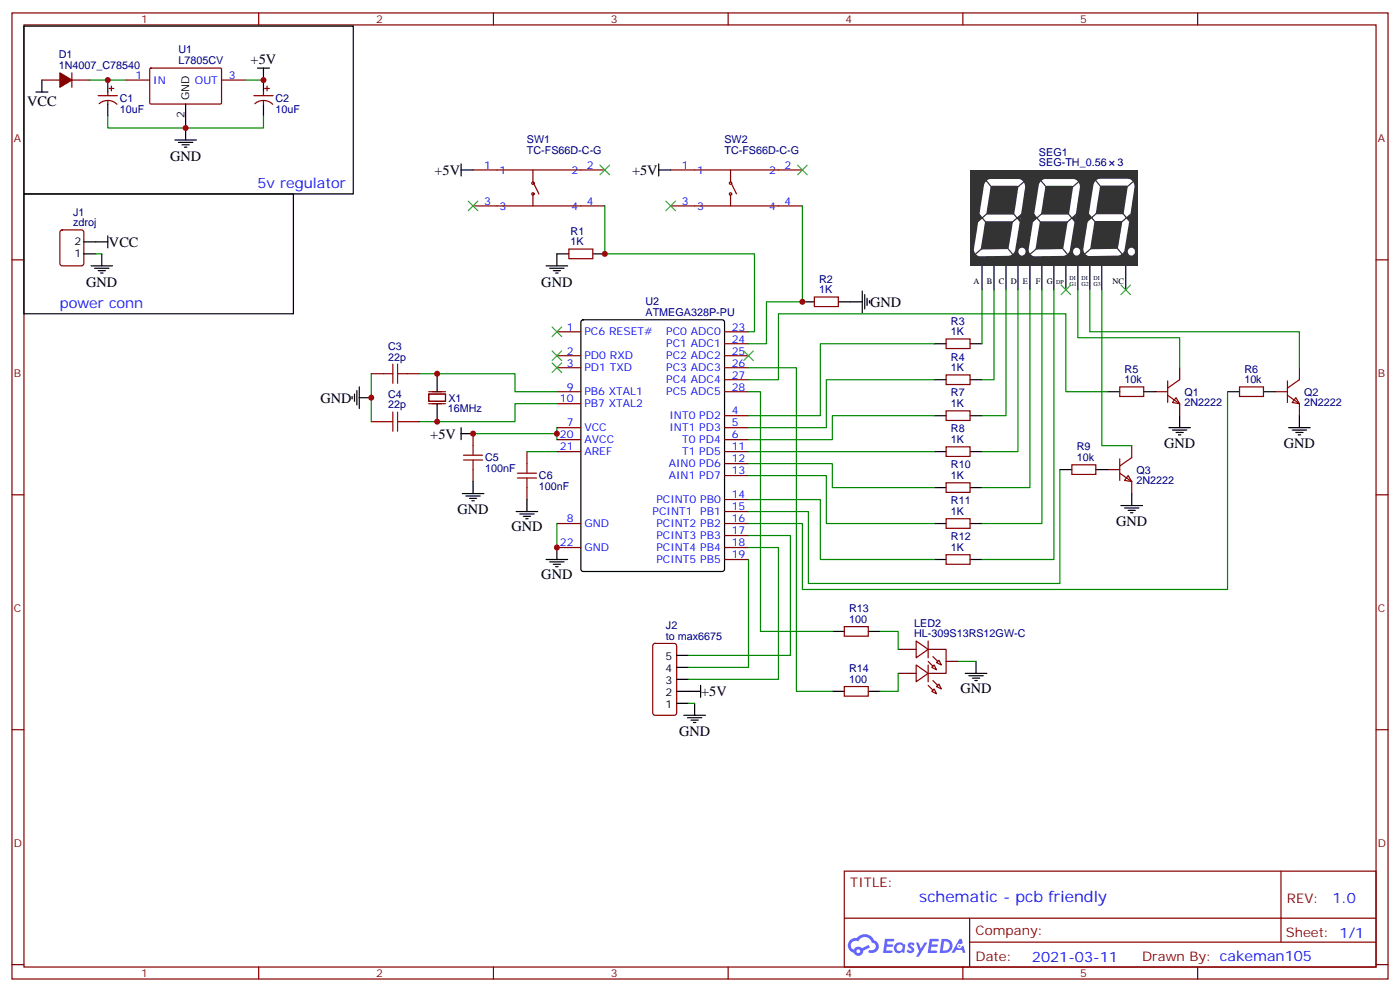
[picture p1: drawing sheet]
<svg xmlns="http://www.w3.org/2000/svg" width="412mm" height="292mm" viewBox="0 0 412 292" stroke-linecap="round" stroke-linejoin="round" font-family="sans-serif">
<g fill="none" stroke="#870000" stroke-width=".35">
<path d="M3.5 3.8h405.4v284.3h-405.4zM7.1 7.3h398.2v277.3h-398.2zM76.2 3.8v3.5M145.3 3.8v3.5M214.5 3.8v3.5M283.6 3.8v3.5M352.8 3.8v3.5M3.5 76.5h3.6M405.3 76.5h3.6M3.5 145.6h3.6M405.3 145.6h3.6M3.5 214.8h3.6"/>
<path d="M405.3 214.8h3.6M248.7 256.4h156.6v28.2h-156.6zM377.3 256.4v20.9M248.7 270.2h156.5M285.6 277.3h119.6M285.6 270.2v14.2M3.5 283.9h3.6M76.2 284.6v3.5M145.3 284.6v3.5M214.5 284.6v3.5M283.6 284.6v3.5M352.8 284.6v3.5"/>
<path d="M405.3 283.9h3.6"/>
</g>
<g fill="#5487ff">
<path d="M267.7 277.6a1.22 1.22 0 0 1 1.7 .2l-.4 .6a.47 .47 0 0 0-.3-.4 .47 .47 0 0 0-.5 .2l.1 .2a1.14 1.14 0 0 1 .8 1.8 1.14 1.14 0 0 1-1.9 0l-.2-.2 .5-.6 .7 .5a.29 .29 0 0 0 .3-.3 .29 .29 0 0 0-.2-.3 1.04 1.04 0 0 1-.6-1.7z"/>
<path d="M260.7 276.3h2.4l.3 .2-.2 .5-1.8 .1-.1 .8h1.5l.3 .4-.3 .4h-1.6l-.2 1.1h1.7l.2 .3-.2 .3-2.6 .1z"/>
<path d="M273.8 276.3h2.4l.3 .2-.1 .5-1.8 .1-.2 .8h1.6l.3 .4-.4 .4h-1.6l-.1 1.1h1.7l.2 .3-.2 .3-2.6 .1z"/>
<path d="M282.6 276.3h.7l.3 1.3-.6 .3a.69 .69 0 0 0-1 .3 .69 .69 0 0 0 .4 .9 .69 .69 0 0 0 .9-.6l.5-.2 .6 2.2h-.8l-.2-.9h-1.8l-.5 .9h-.8z"/>
<path d="M269.8 277.4h.8l.6 1.8 1.1-1.8h.9l-2.6 4.2h-.8l.9-1.5z"/>
<path d="M277.4 276.3l-.6 4.2h1.3a2.11 2.11 0 0 0 2.5-2.1 2.11 2.11 0 0 0-2.5-2.1zM278.1 277.1a1.39 1.39 0 0 1 1.7 1.4 1.39 1.39 0 0 1-1.8 1.3h-.3z"/>
<path d="M263.7 277.9a1.54 1.54 0 0 0-.1 2.2 1.54 1.54 0 0 0 2.2 .1l.6 .3 .3-2.3-.2-.3h-.4a1.49 1.49 0 0 0-2.4 0zM264 278.9a.94 .94 0 0 1 1.8 0 .94 .94 0 0 1-1.8 0z"/>
<path d="M250.4 276.7a2.18 2.18 0 0 0 1.1 3.7 1.44 1.44 0 0 0 1.6 .9 1.44 1.44 0 0 0 1.2-1.4l2-1.1-.5-.7-1.9 1a1.47 1.47 0 0 0-2.4 .4 1.39 1.39 0 0 1-.7-1.9 1.39 1.39 0 0 1 2-.5 2.12 2.12 0 0 1 2.2-1.3 2.12 2.12 0 0 1 1.9 1.7 1.14 1.14 0 0 1 1.1 1.4 1.14 1.14 0 0 1-1.7 .7 .43 .43 0 0 0-.5 .4 .43 .43 0 0 0 .4 .5 1.98 1.98 0 0 0 2.5-1.2 1.98 1.98 0 0 0-1.2-2.6 3.1 3.1 0 0 0-5.3-.6l-.9 .1zM252.3 280a.55 .55 0 0 1 1.1 0 .55 .55 0 0 1-1.1 0z"/>
<circle cx="282.6" cy="278.4" r=".26"/>
</g>
<g fill="none" stroke="#000" stroke-width=".35">
<path d="M289.3 78.2v7.1M292.8 78.2v7.1M296.3 78.2v7.1M299.9 78.2v7.1M303.4 78.2v7.1M306.9 78.2v7.1M310.4 78.2v7.1M314 78.2v7.1M317.5 78.2v7.1M321 78.2v7.1M324.6 78.2v7.1M331.6 78.2v7.1"/>
<path d="M171.3 94.3l.5-.2h40.9l.7 .5v72.9l-.4 .6-41.2 .1-.6-.5-.1-72.9z"/>
</g>
<g fill="none" stroke="#870000" stroke-width=".35">
<path d="M164 97.6h7.1M213.4 97.6h7.1M164 104.7h7.1M164 108.2h7.1M164 115.3h7.1M164 118.8h7.1M213.4 104.7h7.1M213.4 108.2h7.1M213.4 115.3h7.1M213.4 101.2h7.1M213.4 111.8h7.1M164 125.9h7.1"/>
<path d="M164 129.4h7.1M164 132.9h7.1M213.4 122.3h7.1M213.4 125.9h7.1M213.4 129.4h7.1M213.4 132.9h7.1M213.4 136.5h7.1M213.4 140h7.1M164 154.1h7.1M213.4 154.1h7.1M213.4 147h7.1M213.4 150.6h7.1"/>
<path d="M213.4 157.6h7.1M164 161.1h7.1M213.4 161.1h7.1M213.4 164.7h7.1"/>
</g>
<path d="M285.8 50h49.3v28.2h-49.3z" fill="#333"/>
<path d="M299.6 64.1l-1.6 9.4-.4 .6-.6 .2-8.4 .1-.5-.3-.2-.6 3-18.9 .3-.6 .5-.3h8.4l.5 .3 .4 1-1.4 9.1h-10.3M315.7 64.1l-1.5 9.4-.5 .6-.5 .2-8.4 .1-.6-.3-.2-.6 3-18.9 .4-.6 .5-.3h8.3l.5 .3 .4 1-1.4 9.1h-10.3M331.8 64l-1.5 9.4-.5 .6-.6 .2-8.3 .2-.6-.4-.2-.6 3-18.9 .3-.6 .6-.3h8.3l.5 .3 .4 1.1-1.4 9.1h-10.3" fill="none" stroke="#fff" stroke-width="2"/>
<path d="M290 52.5l9.6 11.7-13 11.2M302.2 53l-12.9 11.1 9.8 11.7M306.1 52.5l9.6 11.7-13 11.3M318.3 53l-12.9 11.1 9.8 11.7M322.2 52.4l9.6 11.7-13 11.3M334.4 52.9l-12.9 11.2 9.8 11.6" fill="none" stroke="#333" stroke-width=".35"/>
<path d="M331.6 64.1l1.1 1.3 .4-2.7zM320.6 62.6l1.2 1.5-1.7 1.4zM315.5 64.2l1.1 1.3 .4-2.7zM304.5 62.7l1.2 1.5-1.7 1.4zM299.4 64.1l1.1 1.4 .4-2.7zM288.3 62.7l1.2 1.5-1.6 1.4z" fill="#333"/>
<g fill="#fff">
<circle cx="301" cy="74" r="1.12"/>
<circle cx="317.1" cy="74" r="1.12"/>
<circle cx="333.2" cy="74" r="1.12"/>
</g>
<g fill="none" stroke="#000" stroke-width=".35">
<path d="M7.1 7.7h97v49.4h-97zM10.6 27.1h3.5M12.3 23.6v3.5M31.7 23.6v3.5M31.7 30.6v3.5M54.7 30.6v10.6M75.8 20h3.6M77.6 20v7.1M77.6 30.6v3.5M7.1 57.1h79.3v35.3h-79.3zM51.5 41.2h6.4M52.6 41.9h4.2"/>
<path d="M53.6 42.6h2.1M54.3 43.3h.7M135.8 48.3v3.5M135.8 50h3.5M194 50h3.6M194 48.3v3.5M24.7 74.7h3.5M24.7 71.2h7M26.8 78.2h6.4M27.9 79h4.2M28.9 79.7h2.1M30 74.7v3.5"/>
<path d="M31.7 69.4v3.6M160.9 78.2h6.3M161.9 79h4.3M163 79.7h2.1M167.6 74.7h-3.6v3.5M174.6 74.7h3.6M29.6 80.4h.7M163.7 80.4h.7M236.4 88.8h3.5M246.9 88.8h7.1M254 85.7v6.3M254.7 86.7v4.2"/>
<path d="M255.4 87.8v2.1M256.1 88.5v.7M103.7 116.7v.7M104.4 116v2.1M105.1 114.9v4.3M105.8 117.1h3.6M105.8 113.9v6.3M128.8 110v5.3M128.8 118.8v5.3M275.2 101.2h3.5M275.2 111.8h3.5M285.8 101.2h3.5"/>
<path d="M285.8 111.8h3.5M326.3 115.3h3.5M336.9 115.3h3.5M361.6 115.3h3.5M372.2 115.3h3.5M135.8 127.6h3.5M135.8 125.9v3.5M275.2 122.3h3.5M275.2 132.9h3.5M285.8 122.3h3.5M285.8 132.9h3.5M312.2 138.2h3.5"/>
<path d="M322.8 138.2h3.5M344.3 125.9h6.4M345.4 126.6h4.2M346.4 127.3h2.1M347.1 128h.7M347.5 122.3v3.6M379.6 125.9h6.3M380.6 126.6h4.3M381.7 127.3h2.1M382.4 128h.7M382.8 122.3v3.6M136.2 145.3h6.3"/>
<path d="M137.2 146h4.3M138.3 146.7h2.1M139 147.4h.7M139.3 141.7v3.6M152 150.6h6.4M153.1 151.3h4.2M154.2 152h2.1M154.9 152.7h.7M155.2 147v3.6M275.2 143.5h3.5M275.2 154.1h3.5M285.8 143.5h3.5"/>
<path d="M285.8 154.1h3.5M330.2 148.8h6.3M331.3 149.5h4.2M332.3 150.2h2.1M333 150.9h.7M333.4 145.3v3.5M160.9 164.7h6.3M161.9 165.4h4.3M163 166.1h2.1M163.7 166.8h.7M164 161.1v3.6M275.2 164.7h3.5"/>
<path d="M285.8 164.7h3.5M199.3 200h3.5M199.3 196.4h3.5M199.3 192.9h3.5M245.2 185.8h3.5M255.8 185.8h3.5M284.3 198.2h6.4M285.4 198.9h4.2M286.5 199.6h2.1M287.5 194.7v3.5M199.3 207h3.5M199.3 203.5h7.1"/>
<path d="M201.4 210.5h6.4M202.5 211.2h4.2M203.6 211.9h2.1M204.3 212.7h.7M204.6 207v3.5M206.4 201.7v3.5M245.2 203.5h3.5M255.8 203.5h3.5M287.2 200.3h.7"/>
</g>
<g fill="none" stroke="#870000" stroke-width=".35">
<path d="M12.3 23.6h5.3M21.2 23.6h5.3M21.2 21.4v4.3M28.9 28.2h5.7M29.2 30.5a3.8 3.8 0 0 1 5.3 .2M31.7 27.1v1.1M31.7 29.6v1M32.1 26h1.4M32.8 25.3v1.4M37 23.6h7.1M44.2 20.2l.2-.2 20.7 .1 .2 .3-.1 10-.3 .2h-20.6l-.2-.3zM65.3 23.6h7"/>
<path d="M74.8 28.2h5.6M75.1 30.5a3.8 3.8 0 0 1 5.2 .2M77.6 27.1v1.1M77.6 29.6v1M78 26h1.4M78.7 25.3v1.4M139.3 50h38.9M157 50v3.6M157 57.4v3.2M157.3 54.3l1.4 2.8M197.6 50h38.8M215.2 50v3.6"/>
<path d="M215.2 57.4v3.2M215.5 54.3l1.5 2.8M17.9 67.9l.4-.2h5.7l.6 .4 .1 9.4-.5 .7h-5.9l-.6-.4-.1-9.4zM139.3 60.6h38.9M167.6 73.3h7v2.8h-7zM197.6 60.6h38.8M239.9 87.4h7v2.8h-7zM278.7 99.8h7.1v2.8h-7.1zM109.4 110h3.5M119.9 110h3.6M278.7 110.3h7.1v2.9h-7.1zM329.8 113.9h7.1v2.8h-7.1z"/>
<path d="M340.4 115.3h3.6M344 116.3l3.5 2.5v3.5M344 112.1v6.4M346.4 117.1l1.1 1.7-2.1-.3zM347.5 108.2v3.6l-3.5 2.4M365.1 113.9h7.1v2.8h-7.1zM375.7 115.3h3.5M379.2 116.3l3.6 2.5v3.5M379.2 112.1v6.4M381.7 117.1l1.1 1.7-2.2-.3zM382.8 108.2v3.6l-3.6 2.4M109.4 124.1h3.5"/>
<path d="M119.9 124.1h3.6M139.3 127.6v3.6M139.3 138.2v3.5M155.2 132.9v3.6M278.7 120.9h7.1v2.9h-7.1zM278.7 131.5h7.1v2.8h-7.1zM315.7 136.8h7.1v2.8h-7.1zM326.3 138.2h3.5M329.8 139.3l3.6 2.4v3.6M329.8 135v6.4M332.3 140l1.1 1.7-2.1-.3zM333.4 131.2v3.5l-3.6 2.5"/>
<path d="M155.2 143.5v3.5M278.7 142.1h7.1v2.8h-7.1zM278.7 152.7h7.1v2.8h-7.1zM278.7 163.3h7.1v2.8h-7.1zM192.5 189.6l.5-.2h5.6l.7 .4v20l-.4 .7h-5.9l-.7-.4v-20zM248.7 184.4h7.1v2.9h-7.1zM264.6 198.2h5.3M264.6 191.1h5.3M269.9 195.7l3.5 2.5-3.5 2.5zM269.9 188.7l3.5 2.4-3.5 2.5zM273.4 191.1h5.3v7.1h-5.3M273.4 188.7v4.9"/>
<path d="M273.4 195.7v5M275.2 195.7l.7 1.4-1.4-.7zM276.6 194.3l.7 1.4-1.4-.7zM278.7 194.7h3.5M248.7 202.1h7.1v2.8h-7.1zM274.5 203.5l.7-.7 .7 1.4zM276.6 201.4l.7 1.4-1.4-.7z"/>
<circle cx="157" cy="53.9" r=".35"/>
<circle cx="157" cy="57.1" r=".35"/>
<circle cx="215.2" cy="53.9" r=".35"/>
<circle cx="215.2" cy="57.1" r=".35"/>
</g>
<g fill="none" stroke="#008700" stroke-width=".35">
<path d="M26.5 23.6h10.5M31.7 34.1v3.6h45.9v-3.6M72.3 23.6h5.3M28.2 74.7h1.8M178.2 60.6v14.1h44v22.9h-1.7M236.4 60.6v28.2h-10.6v12.4h-5.3M289.3 85.3v15.9M292.8 85.3v26.5h-3.5M296.3 85.3v37h-7M299.9 85.3v47.6h-10.6M303.4 85.3v58.2h-14.1M306.9 85.3v68.8h-17.6"/>
<path d="M310.4 85.3v79.4h-21.1M317.5 85.3v14.1h30v8.8M321 85.3v12.3h61.8v10.6M324.6 85.3v45.9h8.8M109.4 110v14.1M123.5 110h28.2v5.3h12.3M164 118.8h-12.3v5.3h-28.2M220.5 111.8h8.8v-19.4h84.7v22.9h12.3M220.5 115.3h3.5v70.5h21.2M220.5 108.2h14.1v95.3h10.6M275.2 101.2h-33.5v21.1h-21.2M275.2 111.8h-31.8v14.1h-22.9"/>
<path d="M361.6 115.3v58.2h-125.2v-19.4h-15.9M139.3 127.6h24.7M155.2 132.9h8.8M164 125.9v3.5M220.5 136.5h24.7v7h30M220.5 140h22.9v14.1h31.8M220.5 132.9h54.7M275.2 122.3h-30v7.1h-24.7M312.2 138.2v33.5h-74.1v-21.1h-17.6M164 154.1v7M220.5 147h21.2v17.7h33.5M220.5 157.6h12.3v35.3h-30"/>
<path d="M220.5 161.1h8.8v38.9h-26.5M220.5 164.7v31.7h-17.7M259.3 185.8h5.3v5.3M264.6 198.2v5.3h-5.3M282.2 194.7h5.3M202.8 207h1.8"/>
</g>
<g fill="none" stroke="#3c3" stroke-width=".35">
<path d="M137.9 59.2l2.9 2.8M140.8 59.2l-2.9 2.8M176.7 48.6l2.9 2.8M179.6 48.6l-2.9 2.8M196.1 59.2l2.9 2.8M199 59.2l-2.9 2.8M234.9 48.6l2.9 2.8M237.8 48.6l-2.9 2.8M162.6 96.2l2.9 2.9M165.5 96.2l-2.9 2.9M312.6 83.9l2.8 2.8M315.4 83.9l-2.8 2.8"/>
<path d="M330.2 83.9l2.8 2.8M333 83.9l-2.8 2.8M162.6 106.8l2.9 2.8M162.6 103.3l2.9 2.8M165.5 106.8l-2.9 2.8M165.5 103.3l-2.9 2.8M219.1 103.3l2.8 2.8M221.9 103.3l-2.8 2.8"/>
</g>
<g fill="none" stroke="#a10000" stroke-width=".35">
<path d="M112.9 110h2.8M115.7 107.2v5.6M117.1 107.2v5.6M117.1 110h2.8M112.9 124.1h2.8M115.7 121.3v5.6M117.1 124.1h2.8M117.1 121.3v5.6M136.5 135.4h5.7M136.5 134h5.7M139.3 131.2v2.8M139.3 135.4v2.8"/>
<path d="M152.4 139.3h5.6M155.2 136.5v2.8M152.4 140.7h5.6M155.2 140.7v2.8"/>
</g>
<path d="M126.3 116h4.9v2.1h-4.9zM126.3 118.8h4.9M126.3 115.3h4.9" fill="none" stroke="#871200" stroke-width=".35"/>
<g fill="#870000" stroke="#870000" stroke-width=".35">
<path d="M17.6 21.4l3.6 2.2-3.6 2.1z"/>
<path d="M274.8 200.3l1.4 1.4z"/>
<path d="M273.4 201.7l1.4 1.4z"/>
<path d="M273.4 194.7l1.4 1.4z"/>
<path d="M274.8 193.3l1.4 1.4z"/>
</g>
<g fill="#c00">
<circle cx="164" cy="161.1" r=".88"/>
<circle cx="128.8" cy="110" r=".88"/>
<circle cx="128.8" cy="124.1" r=".88"/>
<circle cx="109.4" cy="117.1" r=".88"/>
<circle cx="164" cy="127.6" r=".88"/>
<circle cx="139.3" cy="127.6" r=".88"/>
<circle cx="236.4" cy="88.8" r=".88"/>
<circle cx="178.2" cy="74.7" r=".88"/>
<circle cx="54.7" cy="37.7" r=".88"/>
<circle cx="77.6" cy="23.6" r=".88"/>
<circle cx="31.8" cy="23.6" r=".88"/>
</g>
<text font-size="4.6" fill="#00f" x="270.8" y="265.4">schematic - pcb friendly</text>
<g font-size="4.2">
<text x="73.8" y="18.9">+5V</text>
<text x="8" y="31.1">VCC</text>
<text x="50.1" y="47.3">GND</text>
<text x="128" y="51.4">+5V</text>
<text x="186.2" y="51.4">+5V</text>
<text x="32.1" y="72.6">VCC</text>
<text x="25.4" y="84.3">GND</text>
<text x="159.5" y="84.3">GND</text>
<text x="256.3" y="90.3">GND</text>
<text x="94.4" y="118.5">GND</text>
<text x="126.7" y="129.1">+5V</text>
<text x="342.9" y="132">GND</text>
<text x="378.2" y="132">GND</text>
<text x="134.8" y="151.4">GND</text>
<text x="328.8" y="154.9">GND</text>
<text x="150.6" y="156.2">GND</text>
<text x="159.5" y="170.3">GND</text>
<text x="282.9" y="203.8">GND</text>
<text x="206.6" y="204.9">+5V</text>
<text x="200" y="216.6">GND</text>
</g>
<g font-size="4.2" fill="#00f">
<text x="75.8" y="55.3">5v regulator</text>
<text x="17.6" y="90.6">power conn</text>
<text x="392.5" y="265.7">1.0</text>
<text x="304" y="283">2021-03-11</text>
</g>
<g font-size="3.9" fill="#800">
<text x="250.5" y="261">TITLE:</text>
<text x="379.1" y="265.7">REV:</text>
<text x="287.4" y="275.2">Company:</text>
<text x="378.7" y="275.8">Sheet: 1/1</text>
<text x="287.4" y="282.9">Date:</text>
<text x="336.4" y="282.9">Drawn By: cakeman105</text>
</g>
<g font-size="3.2" fill="#800">
<text x="41.6" y="6.8">1</text>
<text x="110.8" y="6.8">2</text>
<text x="179.9" y="6.8">3</text>
<text x="249.1" y="6.8">4</text>
<text x="318.2" y="6.8">5</text>
<text x="4.1" y="41.9">A</text>
<text x="405.9" y="41.9">A</text>
<text x="4.1" y="111.1">B</text>
<text x="405.9" y="111.1">B</text>
<text x="4.1" y="180.2">C</text>
<text x="405.9" y="180.2">C</text>
<text x="4.1" y="249.3">D</text>
<text x="405.9" y="249.3">D</text>
<text x="41.6" y="287.6">1</text>
<text x="110.8" y="287.6">2</text>
<text x="179.9" y="287.6">3</text>
<text x="249.1" y="287.6">4</text>
<text x="318.2" y="287.6">5</text>
</g>
<g font-size="3.2" fill="#000080">
<text x="17.3" y="17.2">D1</text>
<text x="52.6" y="15.6">U1</text>
<text x="17.3" y="20.4">1N4007_C78540</text>
<text x="52.6" y="18.8">L7805CV</text>
<text x="35.3" y="33.2">10uF</text>
<text x="35.3" y="30">C1</text>
<text x="81.1" y="33.2">10uF</text>
<text x="81.1" y="30">C2</text>
<text x="155.2" y="45.3">TC-FS66D-C-G</text>
<text x="155.2" y="42.1">SW1</text>
<text x="213.4" y="45.3">TC-FS66D-C-G</text>
<text x="213.4" y="42.1">SW2</text>
<text x="306.1" y="45.8">SEG1</text>
<text x="306.1" y="49">SEG-TH_0.56</text>
<text x="329.2" y="49">3</text>
<text x="21.5" y="63.5">J1</text>
<text x="21.5" y="66.6">zdroj</text>
<text x="168.1" y="69.1">R1</text>
<text x="168.1" y="72.2">1K</text>
<text x="241.3" y="83.2">R2</text>
<text x="190.2" y="89.9">U2</text>
<text x="241.3" y="86.4">1K</text>
<text x="190.2" y="93.1">ATMEGA328P-PU</text>
<text x="280.1" y="95.5">R3</text>
<text x="280.1" y="98.7">1K</text>
<text x="114.3" y="106.1">22p</text>
<text x="114.3" y="102.9">C3</text>
<text x="280.1" y="106.1">R4</text>
<text x="280.1" y="109.3">1K</text>
<text x="331.3" y="112.8">10k</text>
<text x="331.3" y="109.6">R5</text>
<text x="366.5" y="112.8">10k</text>
<text x="366.5" y="109.6">R6</text>
<text x="114.3" y="117">C4</text>
<text x="132.1" y="118.2">X1</text>
<text x="280.1" y="119.9">1K</text>
<text x="280.1" y="116.7">R7</text>
<text x="348.9" y="119.6">2N2222</text>
<text x="348.9" y="116.4">Q1</text>
<text x="384.2" y="119.6">2N2222</text>
<text x="384.2" y="116.4">Q2</text>
<text x="114.3" y="120.2">22p</text>
<text x="131.9" y="121.4">16MHz</text>
<text x="280.1" y="130.5">1K</text>
<text x="280.1" y="127.3">R8</text>
<text x="142.9" y="135.8">C5</text>
<text x="280.1" y="137.9">R10</text>
<text x="317.2" y="135.7">10k</text>
<text x="317.2" y="132.6">R9</text>
<text x="142.9" y="139">100nF</text>
<text x="158.7" y="141.1">C6</text>
<text x="280.1" y="141">1K</text>
<text x="334.8" y="142.5">2N2222</text>
<text x="334.8" y="139.4">Q3</text>
<text x="158.7" y="144.3">100nF</text>
<text x="280.1" y="148.4">R11</text>
<text x="280.1" y="151.6">1K</text>
<text x="280.1" y="159">R12</text>
<text x="280.1" y="162.2">1K</text>
<text x="196.2" y="185.1">J2</text>
<text x="250.1" y="183.4">100</text>
<text x="250.1" y="180.2">R13</text>
<text x="269.3" y="184.4">LED2</text>
<text x="196.2" y="188.3">to max6675</text>
<text x="269.3" y="187.6">HL-309S13RS12GW-C</text>
<text x="250.1" y="197.8">R14</text>
<text x="250.1" y="201">100</text>
</g>
<g font-size="3.2" fill="#00f">
<text x="40" y="23.2">1</text>
<text x="67.4" y="23.2">3</text>
<text x="45.2" y="24.6">IN</text>
<text x="57.4" y="24.6">OUT</text>
<text x="142.6" y="49.7">1</text>
<text x="147.1" y="51.1">1</text>
<text x="168.4" y="51.1">2</text>
<text x="172.9" y="49.7">2</text>
<text x="200.8" y="49.7">1</text>
<text x="205.3" y="51.1">1</text>
<text x="226.6" y="51.1">2</text>
<text x="231.1" y="49.7">2</text>
<text x="142.6" y="60.3">3</text>
<text x="147.1" y="61.7">3</text>
<text x="168.4" y="61.7">4</text>
<text x="172.9" y="60.3">4</text>
<text x="200.8" y="60.3">3</text>
<text x="205.3" y="61.7">3</text>
<text x="226.6" y="61.7">4</text>
<text x="231.1" y="60.3">4</text>
<text x="167" y="97.3">1</text>
<text x="172.2" y="98.7">PC6 RESET#</text>
<text x="196.3" y="98.7">PC0 ADC0</text>
<text x="215.5" y="97.3">23</text>
<text x="215.5" y="100.8">24</text>
<text x="167" y="104.4">2</text>
<text x="167" y="107.9">3</text>
<text x="172.2" y="105.8">PD0 RXD</text>
<text x="196.3" y="102.2">PC1 ADC1</text>
<text x="196.3" y="105.8">PC2 ADC2</text>
<text x="215.5" y="104.4">25</text>
<text x="215.5" y="107.9">26</text>
<text x="172.2" y="109.3">PD1 TXD</text>
<text x="196.3" y="109.3">PC3 ADC3</text>
<text x="196.3" y="112.8">PC4 ADC4</text>
<text x="215.5" y="111.4">27</text>
<text x="164.9" y="118.5">10</text>
<text x="167" y="114.9">9</text>
<text x="172.2" y="116.3">PB6 XTAL1</text>
<text x="172.2" y="119.9">PB7 XTAL2</text>
<text x="196.3" y="116.3">PC5 ADC5</text>
<text x="215.5" y="114.9">28</text>
<text x="167" y="125.5">7</text>
<text x="197.2" y="123.4">INT0 PD2</text>
<text x="215.5" y="122">4</text>
<text x="215.5" y="125.5">5</text>
<text x="164.9" y="129">20</text>
<text x="172.2" y="126.9">VCC</text>
<text x="172.2" y="130.5">AVCC</text>
<text x="197.2" y="126.9">INT1 PD3</text>
<text x="200.9" y="130.5">T0 PD4</text>
<text x="215.5" y="129">6</text>
<text x="164.9" y="132.6">21</text>
<text x="172.2" y="134">AREF</text>
<text x="197" y="137.5">AIN0 PD6</text>
<text x="200.9" y="134">T1 PD5</text>
<text x="215.5" y="132.6">11</text>
<text x="215.5" y="136.1">12</text>
<text x="197" y="141">AIN1 PD7</text>
<text x="215.5" y="139.6">13</text>
<text x="193.3" y="148.1">PCINT0 PB0</text>
<text x="215.5" y="146.7">14</text>
<text x="167" y="153.7">8</text>
<text x="172.2" y="155.2">GND</text>
<text x="192.2" y="151.6">PCINT1</text>
<text x="193.3" y="155.2">PCINT2 PB2</text>
<text x="206.3" y="151.6">PB1</text>
<text x="215.5" y="150.2">15</text>
<text x="215.5" y="153.7">16</text>
<text x="164.9" y="160.8">22</text>
<text x="193.3" y="158.7">PCINT3 PB3</text>
<text x="215.5" y="157.3">17</text>
<text x="215.5" y="160.8">18</text>
<text x="172.2" y="162.2">GND</text>
<text x="193.3" y="162.2">PCINT4 PB4</text>
<text x="193.3" y="165.7">PCINT5 PB5</text>
<text x="215.5" y="164.3">19</text>
</g>
<g font-size="3.2">
<text x="55.7" y="29.6" transform="rotate(-90 55.7 29.6)">GND</text>
<text x="54.3" y="34.8" transform="rotate(-90 54.3 34.8)">2</text>
<text x="22" y="75.8">1</text>
<text x="22" y="72.2">2</text>
<text x="196" y="197.8">4</text>
<text x="196" y="194.3">5</text>
<text x="196" y="201.4">3</text>
<text x="196" y="208.4">1</text>
<text x="196" y="204.9">2</text>
</g>
<g font-size="2.5">
<text x="286.8" y="83.5">A</text>
<text x="290.7" y="83.5">B</text>
<text x="294.2" y="83.5">C</text>
<text x="297.7" y="83.5">D</text>
<text x="301.3" y="83.5">E</text>
<text x="305.2" y="83.5">F</text>
<text x="308.3" y="83.5">G</text>
<text x="327.7" y="83.5">NC</text>
</g>
<g font-size="1.8">
<text x="311.1" y="83.5">DP</text>
<text x="315" y="82.5">DI</text>
<text x="318.6" y="82.5">DI</text>
<text x="322.1" y="82.5">DI</text>
<text x="315" y="84.2">G1</text>
<text x="318.6" y="84.2">G2</text>
<text x="322.1" y="84.2">G3</text>
</g>
</svg>
